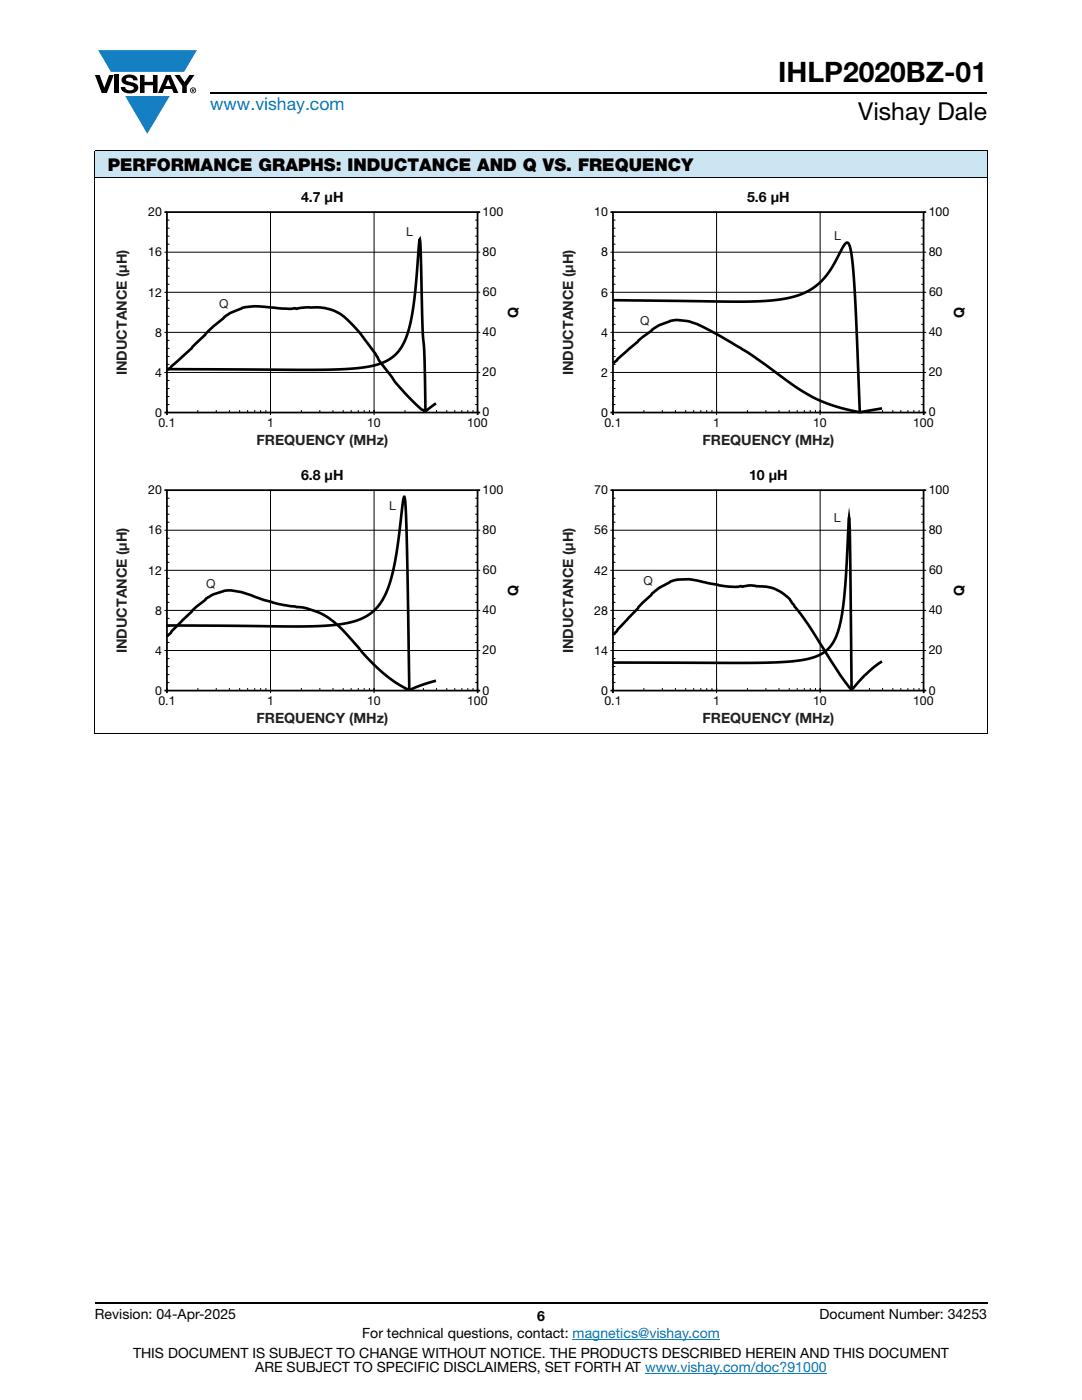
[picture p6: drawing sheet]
<svg xmlns="http://www.w3.org/2000/svg" width="216mm" height="279mm" viewBox="0 0 216 279" stroke-linecap="round" stroke-linejoin="round" font-family="sans-serif">
<g fill="#147fc3">
<path d="M19.6 10h19.7l-2.6 4.3h-1.1h-13.5z"/>
<path d="M25 19.2h8.9l-4.5 7.5z"/>
</g>
<g fill="#000">
<path d="M18.9 15h1l.9 2.5 1-2.5h.9l-1.4 3.6h-1zM22.9 15h.9v3.6h-.9zM24.6 15.3a2.1 2.1 0 0 1 2.8 .3l.1 .4h-.9a.79 .79 0 0 0-.7-.5 .79 .79 0 0 0-.8 .4l.3 .3 1 .2a1.08 1.08 0 0 1 1.2 1 1.08 1.08 0 0 1-1.1 1.2 1.73 1.73 0 0 1-2.4-1.2h.9a.96 .96 0 0 0 .8 .6 .96 .96 0 0 0 .9-.4 1.31 1.31 0 0 0-1.2-.6 1.03 1.03 0 0 1-1.1-.6 1.03 1.03 0 0 1 .2-1.1zM27.9 15h.9v1.3h1.7v-1.3h.9v3.6h-.9v-1.6h-1.7v1.6h-.9zM34.8 15h1.1l.9 1.4 1-1.4h1l-1.5 2.2v1.4h-.9v-1.4z"/>
<path d="M33.6 15.9l.5 1.3h-1.1zM33.1 15l-1.6 3.6h1l.3-.8h1.5l.3 .8h1l-1.6-3.6z"/>
<path d="M38.4 17.8h.2v.2h-.2zM38.3 17.7v.7h.1v-.3l.4 .3-.2-.3 .2-.2-.1-.2z"/>
<path d="M38.1 18a.46 .46 0 0 1 .9 0 .46 .46 0 0 1-.9 0zM37.9 18a.6 .6 0 0 0 1.2 0 .6 .6 0 0 0-1.2 0z"/>
</g>
<path d="M42 18.6h155M18.9 260h178.1" fill="none" stroke="#000" stroke-width=".36"/>
<path d="M114.3 267.3h29.3M128.7 274h36.3" fill="none" stroke="#007ec4" stroke-width=".2"/>
<path d="M18.9 30h178.1v5.5h-178.1z" fill="#cce5f3"/>
<g fill="none" stroke="#000" stroke-width=".2">
<path d="M18.9 30h178.1M18.9 35.5h178.1M18.9 30.1v116.3M197 30.1v116.3M32.8 50.3h62.5M32.8 58.3h62.5M33.3 59.9h.5M33.3 51.9h.5M33.3 53.5h.5M33.3 55.1h.5M33.3 56.7h.5M33.3 43.9h.5"/>
<path d="M33.3 45.5h.5M33.3 47.1h.5M33.3 48.7h.5M32.8 74.3h62.5M33.3 61.5h.5M33.3 63.1h.5M33.3 64.7h.5M33.3 67.9h.5M33.3 69.5h.5M33.3 71.1h.5M33.3 72.7h.5M33.3 75.9h.5"/>
<path d="M33.3 77.5h.5M33.3 79.1h.5M95.3 66.3h-62.5M33.3 80.7h.5M18.9 146.5h178.1"/>
</g>
<path d="M32.8 42.3h.5M33.3 42.3h62v40h-62zM32.8 82.3h.5" fill="none" stroke="#000" stroke-width=".35"/>
<path d="M43.2 59.2h3v3h-3z" fill="#fff"/>
<path d="M43.2 59.2h3v3h-3z" fill="none" stroke="#fff" stroke-width=".35"/>
<path d="M80.2 44.7h3v3h-3z" fill="#fff"/>
<path d="M80.2 44.7h3v3h-3z" fill="none" stroke="#fff" stroke-width=".35"/>
<path d="M95.3 42.3h.5M121.8 42.3h.5M122.3 42.3h62v40h-62zM33.3 82.3v.5M95.8 82.3h-.5v.5M121.8 82.3h.5" fill="none" stroke="#000" stroke-width=".35"/>
<g fill="none" stroke="#000" stroke-width=".2">
<path d="M54 42.3v40.5M74.6 42.3v40.5M94.8 59.9h.5M94.8 51.9h.5M94.8 53.5h.5M94.8 55.1h.5M94.8 56.7h.5M94.8 43.9h.5M94.8 45.5h.5M94.8 47.1h.5M94.8 48.7h.5M95.3 50.3h.5"/>
<path d="M95.3 58.3h.5M121.8 50.3h62.5M121.8 58.3h62.5M122.3 59.9h.5M122.3 51.9h.5M122.3 53.5h.5M122.3 55.1h.5M122.3 56.7h.5M122.3 43.9h.5M122.3 45.5h.5M122.3 47.1h.5M122.3 48.7h.5"/>
<path d="M94.8 61.5h.5M94.8 63.1h.5M94.8 64.7h.5M94.8 67.9h.5M94.8 69.5h.5M94.8 71.1h.5M94.8 72.7h.5M94.8 75.9h.5M94.8 77.5h.5M94.8 79.1h.5M95.3 74.3h.5M95.3 66.3h.5"/>
<path d="M121.8 74.3h62.5M122.3 61.5h.5M122.3 63.1h.5M122.3 64.7h.5M122.3 67.9h.5M122.3 69.5h.5M122.3 71.1h.5M122.3 72.7h.5M122.3 75.9h.5M122.3 77.5h.5M122.3 79.1h.5M184.3 66.3h-62.5"/>
<path d="M33.3 81.8v.5M39.5 81.8v.5M43.2 81.8v.5M45.8 81.8v.5M47.8 81.8v.5M49.4 81.8v.5M50.8 81.8v.5M52 81.8v.5M53.1 81.8v.5M60.1 81.8v.5M63.8 81.8v.5M66.4 81.8v.5"/>
<path d="M68.5 81.8v.5M70.1 81.8v.5M71.5 81.8v.5M72.7 81.8v.5M73.7 81.8v.5M80.8 81.8v.5M84.5 81.8v.5M87.1 81.8v.5M89.1 81.8v.5M90.7 81.8v.5M92.2 81.8v.5M93.3 81.8v.5"/>
<path d="M94.4 81.8v.5M94.8 80.7h.5M95.3 81.8v.5M122.3 80.7h.5"/>
</g>
<path d="M33.3 73.7l27.3 .1 6.9-.1 3.5-.2 2.5-.3 1.9-.5 1.8-.7 1.5-1.1 1.2-1.4 .9-1.6 .8-2.3 .6-2.7 .5-3.1 1.1-12 .5 17.6 .4 5.7 .2 11.2M33.3 73.9l4.9-4.4 3-3 3.5-3.2 1.3-.9 2.3-1 2.6-.3 6.8 .6 1.1-.2 .4 .1 1.9-.3 3.7 .2 1.5 .4 1.5 .7 .9 .7 1.5 1.4 1.6 1.8 3 4 .9 1.5 3.1 4.2 2.8 3.1 2.6 2.5a1 1 0 0 0 1.5-.4l1.3-.9" fill="none" stroke="#000" stroke-width=".53"/>
<path d="M127.2 62.6h3v3h-3z" fill="#fff"/>
<path d="M127.2 62.6h3v3h-3z" fill="none" stroke="#fff" stroke-width=".35"/>
<path d="M165.7 45.6h3v3h-3z" fill="#fff"/>
<path d="M165.7 45.6h3v3h-3z" fill="none" stroke="#fff" stroke-width=".35"/>
<path d="M184.3 42.3h.5M32.8 97.8h.5M33.3 97.8h62v40h-62zM122.3 82.3v.5M184.8 82.3h-.5v.5M32.8 137.8h.5" fill="none" stroke="#000" stroke-width=".35"/>
<g fill="none" stroke="#000" stroke-width=".2">
<path d="M143 42.3v40.5M163.7 42.3l-.1 40.5M183.8 59.9h.5M183.8 51.9h.5M183.8 53.5h.5M183.8 55.1h.5M183.8 56.7h.5M183.8 43.9h.5M183.8 45.5h.5M183.8 47.1h.5M183.8 48.7h.5M184.3 50.3h.5"/>
<path d="M184.3 58.3h.5M183.8 61.5h.5M183.8 63.1h.5M183.8 64.7h.5M183.8 67.9h.5M183.8 69.5h.5M183.8 71.1h.5M183.8 72.7h.5M183.8 75.9h.5M183.8 77.5h.5M183.8 79.1h.5M184.3 74.3h.5"/>
<path d="M184.3 66.3h.5M33.3 99.4h.5M122.3 81.8v.5M128.5 81.8v.5M132.2 81.8v.5M134.8 81.8v.5M136.8 81.8v.5M138.4 81.8v.5M139.8 81.8v.5M141 81.8v.5M142.1 81.8v.5M149.1 81.8v.5"/>
<path d="M152.8 81.8v.5M155.4 81.8v.5M157.5 81.8v.5M159.1 81.8v.5M160.5 81.8v.5M161.7 81.8v.5M162.7 81.8v.5M169.8 81.8v.5M173.5 81.8v.5M176.1 81.8v.5M178.1 81.8v.5M179.7 81.8v.5"/>
<path d="M181.2 81.8v.5M182.3 81.8v.5M183.4 81.8v.5M183.8 80.7h.5M184.3 81.8v.5M32.8 105.8h62.5M32.8 113.8h62.5M33.3 115.4h.5M33.3 117h.5M33.3 118.6h.5M33.3 107.4h.5M33.3 109h.5"/>
<path d="M33.3 110.6h.5M33.3 112.2h.5M33.3 101h.5M33.3 102.6h.5M33.3 104.2h.5M32.8 129.8h62.5M33.3 120.2h.5M33.3 123.4h.5M33.3 125h.5M33.3 126.6h.5M33.3 128.2h.5M33.3 131.4h.5"/>
<path d="M33.3 133h.5M33.3 134.6h.5M33.3 136.2h.5M95.3 121.8h-62.5"/>
</g>
<path d="M122.3 59.9l26.5 .3 4.9-.2 3.6-.5 1.9-.5 1.6-.7 1.2-.7 1.5-1.1 1.2-1.2 1-1.5 2.2-4a1.75 1.75 0 0 1 1.3-1.4 10 10 0 0 1 1 4.8l.6 9.5 .8 19.6M122.3 72.5l5.8-5.2 3.4-2.4 2.9-1h.8l2 .2 2 .6 1.2 .6 7.4 4.2 2.4 1.5 8.8 6.3 4.2 2.5 3.7 1.4 4.5 1.1 4.6-.8" fill="none" stroke="#000" stroke-width=".53"/>
<path d="M40.6 115.1h3v3h-3z" fill="#fff"/>
<path d="M40.6 115.1h3v3h-3z" fill="none" stroke="#fff" stroke-width=".35"/>
<path d="M76.8 99.5h3v3h-3z" fill="#fff"/>
<path d="M76.8 99.5h3v3h-3z" fill="none" stroke="#fff" stroke-width=".35"/>
<path d="M95.3 97.8h.5M121.8 97.8h.5M122.3 97.8h62v40h-62zM33.3 137.8v.5M95.8 137.8h-.5v.5M121.8 137.8h.5" fill="none" stroke="#000" stroke-width=".35"/>
<g fill="none" stroke="#000" stroke-width=".2">
<path d="M54 97.8v40.5M74.6 97.8v40.5M94.8 99.4h.5M122.3 99.4h.5M94.8 115.4h.5M94.8 117h.5M94.8 118.6h.5M94.8 107.4h.5M94.8 109h.5M94.8 110.6h.5M94.8 112.2h.5M94.8 101h.5"/>
<path d="M94.8 102.6h.5M94.8 104.2h.5M95.3 105.8h.5M95.3 113.8h.5M121.8 105.8h62.5M121.8 113.8h62.5M122.3 115.4h.5M122.3 117h.5M122.3 118.6h.5M122.3 107.4h.5M122.3 109h.5M122.3 110.6h.5"/>
<path d="M122.3 112.2h.5M122.3 101h.5M122.3 102.6h.5M122.3 104.2h.5M33.3 137.3v.5M39.5 137.3v.5M43.2 137.3v.5M45.8 137.3v.5M47.8 137.3v.5M49.4 137.3v.5M50.8 137.3v.5M52 137.3v.5"/>
<path d="M53.1 137.3v.5M60.1 137.3v.5M63.8 137.3v.5M66.4 137.3v.5M68.5 137.3v.5M70.1 137.3v.5M71.5 137.3v.5M72.7 137.3v.5M73.7 137.3v.5M80.8 137.3v.5M84.5 137.3v.5M87.1 137.3v.5"/>
<path d="M89.1 137.3v.5M90.7 137.3v.5M92.2 137.3v.5M93.3 137.3v.5M94.4 137.3v.5M94.8 120.2h.5M94.8 123.4h.5M94.8 125h.5M94.8 126.6h.5M94.8 128.2h.5M94.8 131.4h.5M94.8 133h.5"/>
<path d="M94.8 134.6h.5M94.8 136.2h.5M95.3 137.3v.5M95.3 129.8h.5M95.3 121.8h.5M121.8 129.8h62.5M122.3 120.2h.5M122.3 123.4h.5M122.3 125h.5M122.3 126.6h.5M122.3 128.2h.5M122.3 131.4h.5"/>
<path d="M122.3 133h.5M122.3 134.6h.5M122.3 136.2h.5M184.3 121.8h-62.5"/>
</g>
<path d="M33.3 124.8l25.1 .2 5.4-.1 3.1-.2 2.4-.4 2-.5 1.6-.7 1.6-1.1 1.3-1.5 1.1-1.8 .8-2.2 1.3-5.3 1.4-10.9 .3-1.2 .3 2.4 .2 6.1 .5 30.2M33.3 127l5.2-5.3 2.6-2.2 1.1-.7 2.5-.9 .6-.1h.9l2 .4 4.4 1.5 2.6 .7 6 1 2.4 .8 1.5 .8 1.6 1.2 1.6 1.4 4.7 5.4 2.9 2.9 2.8 2.1 2.4 1.5a1.98 1.98 0 0 0 1.9-.4l4-1.2" fill="none" stroke="#000" stroke-width=".53"/>
<path d="M127.8 114.5h3v3h-3z" fill="#fff"/>
<path d="M127.8 114.6h3v3h-3z" fill="none" stroke="#fff" stroke-width=".35"/>
<path d="M165.6 102h3v3h-3z" fill="#fff"/>
<path d="M165.6 101.9h3v3h-3z" fill="none" stroke="#fff" stroke-width=".35"/>
<path d="M184.3 97.8h.5M122.3 137.8v.5M184.8 137.8h-.5v.5" fill="none" stroke="#000" stroke-width=".35"/>
<g fill="none" stroke="#000" stroke-width=".2">
<path d="M143 97.8v40.5M163.7 97.8l-.1 40.5M183.8 99.4h.5M183.8 115.4h.5M183.8 117h.5M183.8 118.6h.5M183.8 107.4h.5M183.8 109h.5M183.8 110.6h.5M183.8 112.2h.5M183.8 101h.5M183.8 102.6h.5"/>
<path d="M183.8 104.2h.5M184.3 105.8h.5M184.3 113.8h.5M122.3 137.3v.5M128.5 137.3v.5M132.2 137.3v.5M134.8 137.3v.5M136.8 137.3v.5M138.4 137.3v.5M139.8 137.3v.5M141 137.3v.5M142.1 137.3v.5"/>
<path d="M149.1 137.3v.5M152.8 137.3v.5M155.4 137.3v.5M157.5 137.3v.5M159.1 137.3v.5M160.5 137.3v.5M161.7 137.3v.5M162.7 137.3v.5M169.8 137.3v.5M173.5 137.3v.5M176.1 137.3v.5M178.1 137.3v.5"/>
<path d="M179.7 137.3v.5M181.2 137.3v.5M182.3 137.3v.5M183.4 137.3v.5M183.8 120.2h.5M183.8 123.4h.5M183.8 125h.5M183.8 126.6h.5M183.8 128.2h.5M183.8 131.4h.5M183.8 133h.5M183.8 134.6h.5"/>
<path d="M183.8 136.2h.5M184.3 129.8h.5M184.3 121.8h.5M184.3 137.3v.5"/>
</g>
<path d="M122.3 132.2l25.9 .1 7-.1 3.1-.2 2.4-.4 1.8-.5 1.6-.7 1.4-1.1 1-1.5 .8-2 .5-2.1 .5-3 .4-4.2 .7-13.2 .2 5.5 .3 29M122.3 126.7l5.2-5.6 2.6-2.6 1.5-1.2 2.7-1.4 .9-.2 2.3-.1 7.8 1.5h1.8l.7-.1 .3 .1 1.8-.3 3.8 .4 2.3 1.1 1.6 1.3 3.6 5 6.3 9.9 1.5 2.1a1.32 1.32 0 0 0 1.1 .9l2.4-2.7 1.9-1.7 1.6-1.1" fill="none" stroke="#000" stroke-width=".53"/>
<text font-size="5.6" x="155.3" y="16.4">IHLP2020BZ-01</text>
<text font-size="4.9" x="171.3" y="24">Vishay Dale</text>
<text font-size="3.5" fill="#007ec4" x="42" y="21.9">www.vishay.com</text>
<text font-size="3.5" x="21.5" y="34.1">PERFORMANCE GRAPHS: INDUCTANCE AND Q VS. FREQUENCY</text>
<g font-size="2.8" fill="#050504">
<text x="60.1" y="40.3">4.7 μH</text>
<text x="149.1" y="40.3">5.6 μH</text>
<text x="60.1" y="95.8">6.8 μH</text>
<text x="149.5" y="95.8">10 μH</text>
</g>
<g font-size="2.8">
<text x="103.4" y="63.4" transform="rotate(-90 103.4 63.4)">Q</text>
<text x="192.4" y="63.4" transform="rotate(-90 192.4 63.4)">Q</text>
<text x="103.4" y="118.9" transform="rotate(-90 103.4 118.9)">Q</text>
<text x="192.4" y="118.9" transform="rotate(-90 192.4 118.9)">Q</text>
<text x="18.9" y="263.3">Revision: 04-Apr-2025</text>
<text x="107.2" y="263.6">6</text>
<text x="163.6" y="263.3">Document Number: 34253</text>
<text x="72.3" y="267.1">For technical questions, contact: magnetics@vishay.com</text>
<text x="26.5" y="271">THIS DOCUMENT IS SUBJECT TO CHANGE WITHOUT NOTICE. THE PRODUCTS DESCRIBED HEREIN AND THIS DOCUMENT</text>
<text x="50.9" y="273.8">ARE SUBJECT TO SPECIFIC DISCLAIMERS, SET FORTH AT www.vishay.com/doc?91000</text>
</g>
<g font-size="2.8" fill="#231f20">
<text x="25.3" y="74.9" transform="rotate(-90 25.3 74.9)">INDUCTANCE (μH)</text>
<text x="114.3" y="74.9" transform="rotate(-90 114.3 74.9)">INDUCTANCE (μH)</text>
<text x="51.2" y="88.8">FREQUENCY (MHz)</text>
<text x="140.2" y="88.8">FREQUENCY (MHz)</text>
<text x="25.3" y="130.4" transform="rotate(-90 25.3 130.4)">INDUCTANCE (μH)</text>
<text x="114.3" y="130.4" transform="rotate(-90 114.3 130.4)">INDUCTANCE (μH)</text>
<text x="51.2" y="144.3">FREQUENCY (MHz)</text>
<text x="140.2" y="144.3">FREQUENCY (MHz)</text>
</g>
<g font-size="2.5">
<text x="29.6" y="43.2">20</text>
<text x="96.3" y="43.2">100</text>
<text x="118.6" y="43.2">10</text>
<text x="185.3" y="43.2">100</text>
<text x="29.6" y="51.2">16</text>
<text x="96.3" y="51.1">80</text>
<text x="119.9" y="51.2">8</text>
<text x="185.3" y="51.1">80</text>
<text x="29.6" y="59.2">12</text>
<text x="96.4" y="59.1">60</text>
<text x="119.9" y="59.2">6</text>
<text x="185.4" y="59.1">60</text>
<text x="30.9" y="67.2">8</text>
<text x="96.3" y="67.1">40</text>
<text x="119.9" y="67.2">4</text>
<text x="185.3" y="67.1">40</text>
<text x="30.9" y="75.2">4</text>
<text x="96.3" y="75.1">20</text>
<text x="119.9" y="75.2">2</text>
<text x="185.3" y="75.1">20</text>
<text x="30.9" y="83.2">0</text>
<text x="96.3" y="83.1">0</text>
<text x="119.9" y="83.2">0</text>
<text x="185.3" y="83.1">0</text>
<text x="29.6" y="98.6">20</text>
<text x="96.3" y="98.6">100</text>
<text x="118.6" y="98.6">70</text>
<text x="185.3" y="98.6">100</text>
<text x="29.6" y="106.7">16</text>
<text x="96.3" y="106.6">80</text>
<text x="118.6" y="106.7">56</text>
<text x="185.3" y="106.6">80</text>
<text x="29.6" y="114.7">12</text>
<text x="96.4" y="114.6">60</text>
<text x="118.6" y="114.7">42</text>
<text x="185.4" y="114.6">60</text>
<text x="30.9" y="122.7">8</text>
<text x="96.3" y="122.6">40</text>
<text x="118.6" y="122.7">28</text>
<text x="185.3" y="122.6">40</text>
<text x="30.9" y="130.7">4</text>
<text x="96.3" y="130.6">20</text>
<text x="118.6" y="130.7">14</text>
<text x="185.3" y="130.6">20</text>
<text x="30.9" y="138.7">0</text>
<text x="96.3" y="138.6">0</text>
<text x="119.9" y="138.7">0</text>
<text x="185.3" y="138.6">0</text>
</g>
<g font-size="2.5" fill="#231f20">
<text x="81" y="47">L</text>
<text x="166.5" y="47.9">L</text>
<text x="43.7" y="61.4">Q</text>
<text x="127.7" y="64.8">Q</text>
<text x="77.6" y="101.8">L</text>
<text x="166.4" y="104.2">L</text>
<text x="41.1" y="117.3">Q</text>
<text x="128.4" y="116.8">Q</text>
</g>
<g font-size="2.5" fill="#050504">
<text x="31.6" y="85.2">0.1</text>
<text x="53.3" y="85.2">1</text>
<text x="73.2" y="85.2">10</text>
<text x="93.2" y="85.2">100</text>
<text x="120.6" y="85.2">0.1</text>
<text x="142.3" y="85.2">1</text>
<text x="162.2" y="85.2">10</text>
<text x="182.2" y="85.2">100</text>
<text x="31.6" y="140.7">0.1</text>
<text x="53.3" y="140.7">1</text>
<text x="73.2" y="140.7">10</text>
<text x="93.2" y="140.7">100</text>
<text x="120.6" y="140.7">0.1</text>
<text x="142.3" y="140.7">1</text>
<text x="162.2" y="140.7">10</text>
<text x="182.2" y="140.7">100</text>
</g>
</svg>
